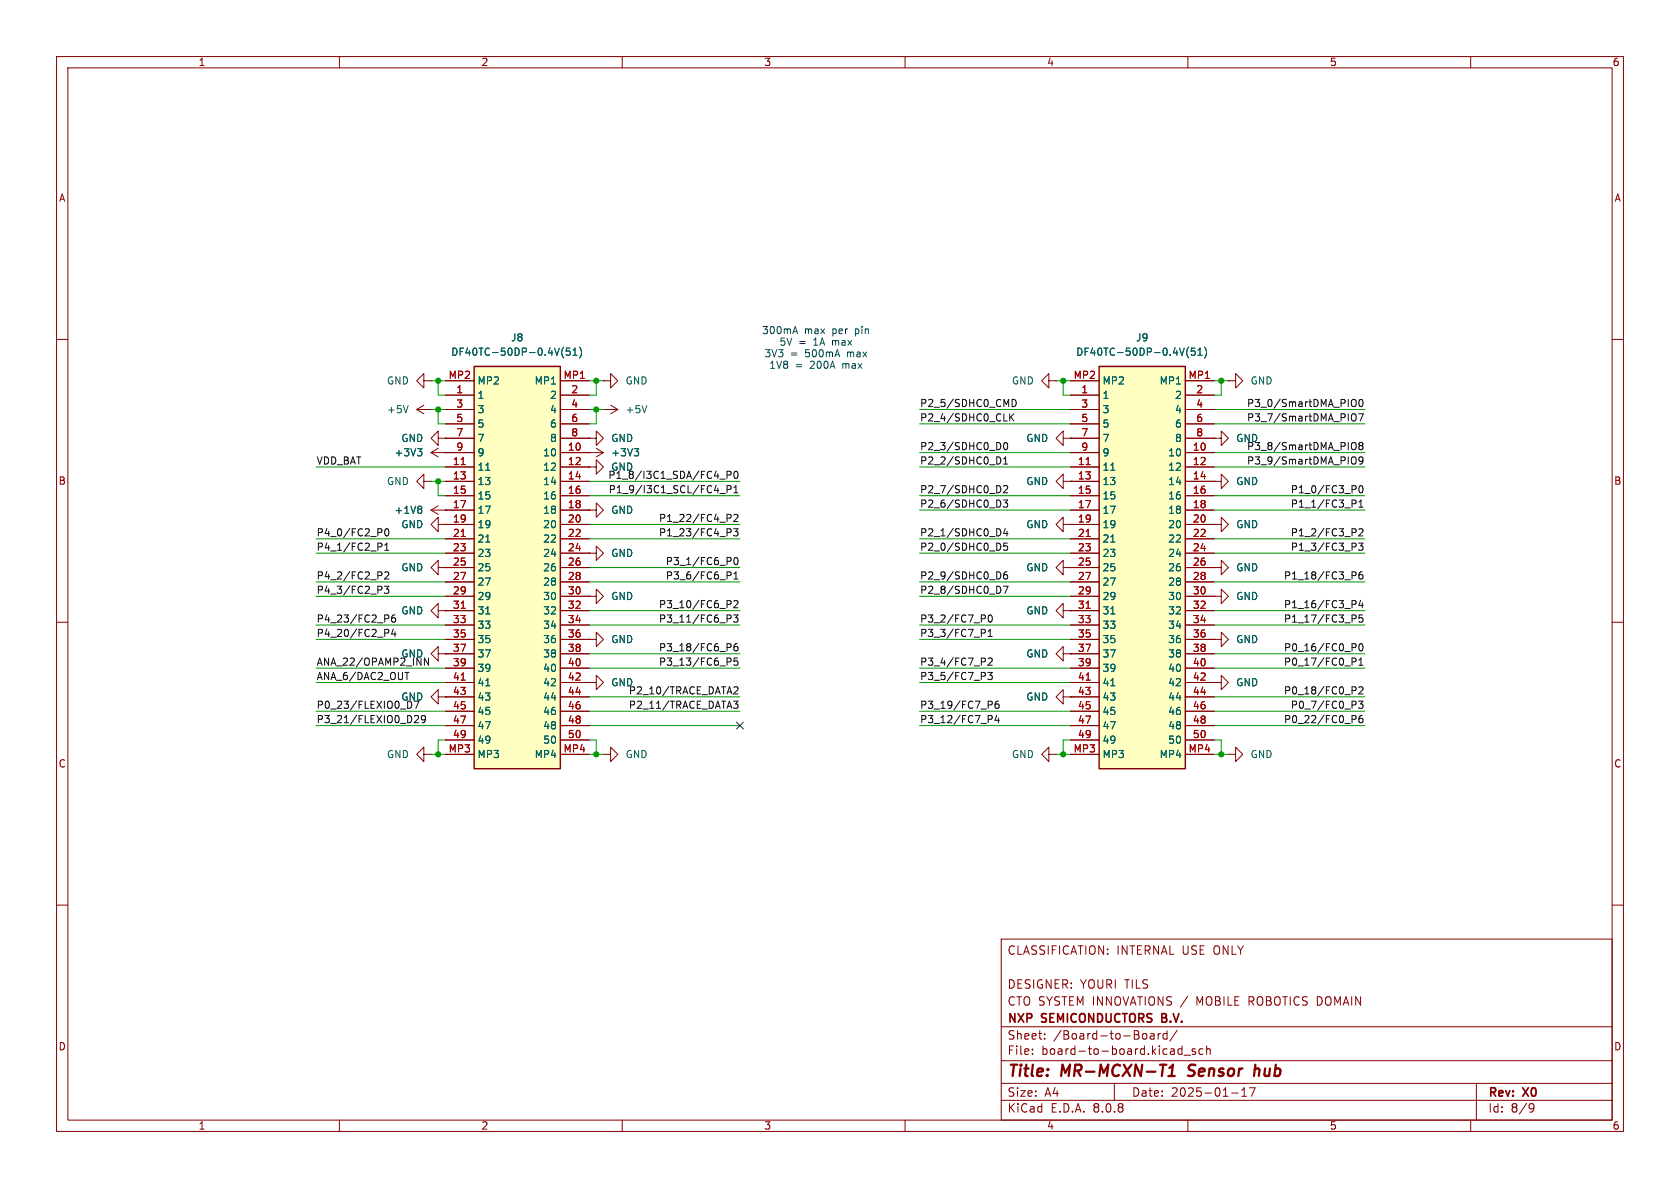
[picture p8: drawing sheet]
<svg xmlns="http://www.w3.org/2000/svg" width="297mm" height="210mm" viewBox="0 0 297 210" stroke-linecap="round" stroke-linejoin="round" font-family="sans-serif">
<g fill="none" stroke="#840000" stroke-width=".18">
<path d="M10 10h277v190h-277zM12 12h273v186h-273zM60 10v2M110 10v2M160 10v2M210 10v2M260 10v2M10 60h2M285 60h2M104.1 97.8h1.3v-1.3l1.3 1.3-1.3 1.3v-1.3M104.1 97.8h.1M214.6 92.7h1.3v-1.3l1.3 1.3-1.3 1.3v-1.3"/>
<path d="M214.6 92.7h.1M10 110h2M214.6 105.4h1.3v-1.3l1.3 1.3-1.3 1.3v-1.3M214.6 105.4h.1M214.6 100.3h1.3v-1.2l1.3 1.2-1.3 1.3v-1.3M214.6 100.3h.1M214.6 113h1.3v-1.2l1.3 1.2-1.3 1.3v-1.3M214.6 113h.1M285 110h2M74.9 133.4v-1.3l-1.2 1.3 1.2 1.2v-1.2h1.3M76.2 133.4h.1M106.7 133.4h1.2v-1.3l1.3 1.3-1.3 1.2v-1.2"/>
<path d="M106.7 133.4h.1M214.6 120.7h1.3v-1.3l1.3 1.3-1.3 1.2v-1.2M214.6 120.7h.1M10 160h2M177 166h108v32h-108zM285 160h2M60 198v2M110 198v2M160 198v2M177 194.5h108M177 191.5h108M177 187.5h108"/>
<path d="M177 181.5h108M182.5 186.3v.1M182.5 185.5v.1M184.7 183.6v.1M184.7 182.8v.1M197 191.5v3M202.2 182.7l.4 .1 .1 .2v.6l-.5 .1M203.4 182.8h.6v.9M204 183.1h-.5a.29 .29 0 0 0-.2 .3 .29 .29 0 0 0 .2 .3l.5-.1M204.7 182.7v1M205.2 182.7l-.3 .1-.2 .2M206.3 182.8l-.4-.1-.3 .3v.4l.1 .2h.6"/>
<path d="M206.3 182.2v1.5M208.1 182.1l-1.3 2M208.3 186.3l.2 .1 .5-.1M209 184.9v1.5M209 185.5l-.5-.1-.2 .1M209.3 186.5h1.2M210 198v2M211.3 185.5l-.3-.1-.3 .2 .1 .2 .5 .2v.3h-.6M212.7 185.5l-.5-.1-.2 .3v.4l.1 .2h.6M213.3 185.5l.2-.1 .4 .1 .1 .9M213.3 184.9v1.5M217.7 193.2h1.2"/>
<path d="M219.5 193.8h.9M219.5 192.7l.5-.4v1.5M220.9 192.3h1l-.7 1.5M260 198v2M261 191.5v6.5M270.6 195.1l.5 .1a.99 .99 0 0 1-.4 1.4h-.2M271.2 195.7l-.3 .3h-.3"/>
</g>
<path d="M205.1 188.2h1.1M206.5 190.2h1.2M206.7 188.8l.7-.6-.3 2M210 190.1l.3 .1M210.3 188.4l-.1 .2v.4M221.9 188.2l-.2 2M222.6 189a.57 .57 0 0 0-.8 .1M222.7 189.2l-.2 1" fill="none" stroke="#840000" stroke-width=".4"/>
<path d="M205.4 179.9h.5M205.9 179.2h-.5v1.5h.6" fill="none" stroke="#840000" stroke-width=".3"/>
<path d="M83.8 64.8h15.3v71.1h-15.3z" fill="#ffffc2"/>
<path d="M83.8 64.8h15.3v71.1h-15.3z" fill="none" stroke="#840000" stroke-width=".25"/>
<g fill="none" stroke="#840000" stroke-width=".18">
<path d="M73.7 72.4h2.5M73.7 72.4l1.2 .8M74.9 67.3v-1.3l-1.2 1.3 1.2 1.3v-1.3h1.3M74.9 71.6l-1.2 .8M76.2 67.3h.1M76.2 72.4h.1M77.5 77.5v-1.3l-1.3 1.3 1.3 1.2v-1.2h1.2M77.5 79.2l-1.3 .8M78.7 77.5h.1M78.7 69.9h5.1M78.7 72.4h5.1M78.7 74.9h5.1"/>
<path d="M78.7 77.5h5.1M78.7 67.3h5.1M99.1 69.9h5M99.1 72.4h5M99.1 74.9h5M99.1 77.5h5M99.1 67.3h5M104.1 77.5h1.3v-1.3l1.3 1.3-1.3 1.2v-1.2M104.1 77.5h.1M105.4 79.2l1.3 .8M106.7 72.4h.1M106.7 72.4h2.5"/>
<path d="M107.9 71.6l1.3 .8M109.2 72.4l-1.3 .8M185.4 67.3v-1.3l-1.3 1.3 1.3 1.3v-1.3h1.3M186.7 67.3h.1M188 77.5v-1.3l-1.3 1.3 1.3 1.2v-1.2h1.2M189.2 77.5h.1M214.6 77.5h1.3v-1.3l1.3 1.3-1.3 1.2v-1.2M214.6 77.5h.1M217.2 67.3h1.2v-1.3l1.3 1.3-1.3 1.3v-1.3M217.2 67.3h.1M74.9 85.1v-1.3l-1.2 1.3 1.2 1.3v-1.3h1.3M76.2 85.1h.1"/>
<path d="M76.2 80h7.6M76.2 90.2h7.6M76.2 90.2l1.3 .7M76.2 80l1.3 .8M77.5 92.7v-1.3l-1.3 1.3 1.3 1.3v-1.3h1.2M77.5 89.4l-1.3 .8M78.7 92.7h.1M78.7 90.2h.1M78.7 80h.1M78.7 82.6h5.1M78.7 85.1h5.1M78.7 87.6h5.1"/>
<path d="M78.7 92.7h5.1M78.7 95.3h5.1M78.7 97.8h5.1M99.1 80h7.6M99.1 82.6h5M99.1 85.1h5M99.1 87.6h5M99.1 90.2h5M99.1 92.7h5M99.1 95.3h5M99.1 97.8h5M104.1 80h.1"/>
<path d="M104.1 82.6h1.3v-1.3l1.3 1.3-1.3 1.2v-1.2M104.1 82.6h.1M104.1 90.2h1.3v-1.3l1.3 1.3-1.3 1.2v-1.2M104.1 90.2h.1M106.7 80l-1.3 .8M188 92.7v-1.3l-1.3 1.3 1.3 1.3v-1.3h1.2M189.2 92.7h.1M214.6 85.1h1.3v-1.3l1.3 1.3-1.3 1.3v-1.3M214.6 85.1h.1M77.5 100.3v-1.2l-1.3 1.2 1.3 1.3v-1.3h1.2M77.5 108v-1.3l-1.3 1.3 1.3 1.2v-1.2h1.2M77.5 115.6v-1.3l-1.3 1.3 1.3 1.2v-1.2h1.2"/>
<path d="M78.7 100.3h.1M78.7 108h.1M78.7 115.6h.1M78.7 100.3h5.1M78.7 102.9h5.1M78.7 105.4h5.1M78.7 108h5.1M78.7 110.5h5.1M78.7 113h5.1M78.7 115.6h5.1M78.7 118.1h5.1M99.1 100.3h5"/>
<path d="M99.1 102.9h5M99.1 105.4h5M99.1 108h5M99.1 110.5h5M99.1 113h5M99.1 115.6h5M99.1 118.1h5M104.1 105.4h1.3v-1.3l1.3 1.3-1.3 1.3v-1.3M104.1 105.4h.1M104.1 113h1.3v-1.2l1.3 1.2-1.3 1.3v-1.3M104.1 113h.1M188 100.3v-1.2l-1.3 1.2 1.3 1.3v-1.3h1.2"/>
<path d="M188 108v-1.3l-1.3 1.3 1.3 1.2v-1.2h1.2M188 115.6v-1.3l-1.3 1.3 1.3 1.2v-1.2h1.2M189.2 100.3h.1M189.2 108h.1M189.2 115.6h.1M77.5 123.2v-1.3l-1.3 1.3 1.3 1.3v-1.3h1.2M78.7 123.2h.1M78.7 120.7h5.1M78.7 123.2h5.1M78.7 125.7h5.1M78.7 128.3h5.1M78.7 130.8h5.1"/>
<path d="M78.7 133.4h5.1M99.1 120.7h5M99.1 123.2h5M99.1 125.7h5M99.1 128.3h5M99.1 130.8h5M99.1 133.4h5M104.1 120.7h1.3v-1.3l1.3 1.3-1.3 1.2v-1.2M104.1 120.7h.1M217.2 133.4h1.2v-1.3l1.3 1.3-1.3 1.2v-1.2M217.2 133.4h.1"/>
</g>
<g fill="none" stroke="#006464" stroke-width=".18">
<path d="M72.2 71.7l-.5 1.3M73.8 79.3h.8l-.4 .5M74.3 79.8l.3 .2v.3l-.3 .3M99.7 61.4a1.46 1.46 0 0 0 0 1.9M100.8 61.5h-.7v.6l.2-.1 .4 .1 .1 .2v.4l-.2 .1-.5-.1M101.3 62.8h.7M101.3 61.9l.4-.4v1.3M102.4 61.4a1.46 1.46 0 0 1 0 1.9M112.1 79.3h.8l-.4 .5M112.7 79.8l.2 .2v.3l-.2 .3M114.4 71.7l-.5 1.3M74.3 89.5l.3 .2-.3 .3 .3 .3v.2l-.3 .2"/>
<path d="M85.9 83.1h.7M85.9 95.8h.7M85.9 108.5h.7M85.9 121.2h.7"/>
</g>
<path d="M81.5 82.1h.7M81.5 94.8h.7M81.5 107.5h.7M81.5 120.2h.7" fill="none" stroke="#a90000" stroke-width=".18"/>
<path d="M194.3 64.8h15.2v71.1h-15.2z" fill="#ffffc2"/>
<path d="M194.3 64.8h15.2v71.1h-15.2z" fill="none" stroke="#840000" stroke-width=".25"/>
<g fill="none" stroke="#840000" stroke-width=".18">
<path d="M78.7 77.5h.1M78.7 69.9h5.1M78.7 72.4h5.1M78.7 74.9h5.1M78.7 77.5h5.1M78.7 67.3h5.1M99.1 69.9h5M99.1 72.4h5M99.1 74.9h5M99.1 77.5h5M99.1 67.3h5M104.1 77.5h.1"/>
<path d="M106.7 67.3h1.2v-1.3l1.3 1.3-1.3 1.3v-1.3M106.7 67.3h.1M189.2 77.5h.1M189.2 69.9h5.1M189.2 72.4h5.1M189.2 74.9h5.1M189.2 77.5h5.1M189.2 67.3h5.1M209.5 69.9h5.1M209.5 72.4h5.1M209.5 74.9h5.1M209.5 77.5h5.1"/>
<path d="M209.5 67.3h5.1M214.6 77.5h.1M78.7 92.7h.1M78.7 90.2h.1M78.7 80h.1M78.7 80h5.1M78.7 82.6h5.1M78.7 85.1h5.1M78.7 87.6h5.1M78.7 90.2h5.1M78.7 92.7h5.1M78.7 95.3h5.1"/>
<path d="M78.7 97.8h5.1M99.1 80h5M99.1 82.6h5M99.1 85.1h5M99.1 87.6h5M99.1 90.2h5M99.1 92.7h5M99.1 95.3h5M99.1 97.8h5M104.1 80h.1M104.1 82.6h.1M104.1 90.2h.1"/>
<path d="M104.1 97.8h.1M188 85.1v-1.3l-1.3 1.3 1.3 1.3v-1.3h1.2M189.2 85.1h.1M189.2 92.7h.1M189.2 80h5.1M189.2 82.6h5.1M189.2 85.1h5.1M189.2 87.6h5.1M189.2 90.2h5.1M189.2 92.7h5.1M189.2 95.3h5.1M189.2 97.8h5.1"/>
<path d="M209.5 80h5.1M209.5 82.6h5.1M209.5 85.1h5.1M209.5 87.6h5.1M209.5 90.2h5.1M209.5 92.7h5.1M209.5 95.3h5.1M209.5 97.8h5.1M214.6 92.7h.1M214.6 85.1h.1M78.7 100.3h.1M78.7 108h.1"/>
<path d="M78.7 115.6h.1M78.7 100.3h5.1M78.7 102.9h5.1M78.7 105.4h5.1M78.7 108h5.1M78.7 110.5h5.1M78.7 113h5.1M78.7 115.6h5.1M78.7 118.1h5.1M99.1 100.3h5M99.1 102.9h5M99.1 105.4h5"/>
<path d="M99.1 108h5M99.1 110.5h5M99.1 113h5M99.1 115.6h5M99.1 118.1h5M104.1 105.4h.1M104.1 113h.1M189.2 115.6h.1M189.2 108h.1M189.2 100.3h.1M189.2 100.3h5.1M189.2 102.9h5.1"/>
<path d="M189.2 105.4h5.1M189.2 108h5.1M189.2 110.5h5.1M189.2 113h5.1M189.2 115.6h5.1M189.2 118.1h5.1M209.5 100.3h5.1M209.5 102.9h5.1M209.5 105.4h5.1M209.5 108h5.1M209.5 110.5h5.1M209.5 113h5.1"/>
<path d="M209.5 115.6h5.1M209.5 118.1h5.1M214.6 113h.1M214.6 100.3h.1M214.6 105.4h.1M78.7 123.2h.1M78.7 120.7h5.1M78.7 123.2h5.1M78.7 125.7h5.1M78.7 128.3h5.1M78.7 130.8h5.1M78.7 133.4h5.1"/>
<path d="M99.1 120.7h5M99.1 123.2h5M99.1 125.7h5M99.1 128.3h5M99.1 130.8h5M99.1 133.4h5M104.1 120.7h.1M185.4 133.4v-1.3l-1.3 1.3 1.3 1.2v-1.2h1.3M186.7 133.4h.1M188 123.2v-1.3l-1.3 1.3 1.3 1.3v-1.3h1.2M189.2 123.2h.1M189.2 120.7h5.1"/>
<path d="M189.2 123.2h5.1M189.2 125.7h5.1M189.2 128.3h5.1M189.2 130.8h5.1M189.2 133.4h5.1M209.5 120.7h5.1M209.5 123.2h5.1M209.5 125.7h5.1M209.5 128.3h5.1M209.5 130.8h5.1M209.5 133.4h5.1M214.6 120.7h.1"/>
</g>
<g fill="none" stroke="#006464" stroke-width=".18">
<path d="M73.8 79.3h.8l-.4 .5M74.3 79.8l.3 .2v.3l-.3 .3M99.7 61.4a1.46 1.46 0 0 0 0 1.9M100.8 61.5h-.7v.6l.2-.1 .4 .1 .1 .2v.4l-.2 .1-.5-.1M101.3 62.8h.7M101.3 61.9l.4-.4v1.3M102.4 61.4a1.46 1.46 0 0 1 0 1.9M112.1 79.3h.8l-.4 .5M112.7 79.8l.2 .2v.3l-.2 .3M210.2 61.4a1.46 1.46 0 0 0 0 1.9M211.2 61.5h-.6v.6l.2-.1 .4 .1 .1 .2-.1 .4-.1 .1-.5-.1M211.8 62.8h.7"/>
<path d="M211.8 61.9l.4-.4v1.3M212.9 61.4a1.46 1.46 0 0 1 0 1.9M74.3 89.5l.3 .2-.3 .3 .3 .3v.2l-.3 .2M85.9 83.1h.7M85.9 95.8h.7M196.4 83.1h.7M196.4 95.8h.7M85.9 108.5h.7M196.4 108.5h.7M85.9 121.2h.7M196.4 121.2h.7"/>
</g>
<path d="M81.5 82.1h.7M81.5 94.8h.7M192 82.1h.7M192 94.8h.7M81.5 107.5h.7M192 107.5h.7M81.5 120.2h.7M192 120.2h.7" fill="none" stroke="#a90000" stroke-width=".18"/>
<g fill="none" stroke="#0f0f0f" stroke-width=".18">
<path d="M177.6 78.3l.1-.1a.68 .68 0 0 1 .5 .7 .68 .68 0 0 1-.5 .6 .84 .84 0 0 1-.1-1.2zM178.5 73.1v1.3M178.7 73.7l.5 .7M178.9 70.6a.64 .64 0 0 1 .8 .6 .64 .64 0 0 1-.8 .7zM179.2 73.1l-.7 .8M239.1 70.7l.1-.1a.43 .43 0 0 1 .5 .4v.5a.42 .42 0 0 1-.2 .3 .42 .42 0 0 1-.4 0M239.1 73.2l.1-.1a.43 .43 0 0 1 .5 .5v.4a.42 .42 0 0 1-.2 .4 .42 .42 0 0 1-.4 0M239.1 78.3l.1-.1a.43 .43 0 0 1 .5 .5v.4a.42 .42 0 0 1-.2 .4 .42 .42 0 0 1-.4-.1M240.2 73.1h.8l-.5 1.3M240.4 70.7l.1-.1a.68 .68 0 0 1 .5 .6 .68 .68 0 0 1-.5 .7l-.1-.1-.2-.4zM240.5 78.8l-.3-.3 .3-.3h.2l.3 .3-.3 .3M240.5 78.8l-.3 .2 .1 .4 .2 .1 .3-.1 .2-.1v-.3l-.3-.2"/>
<path d="M240.5 78.8h.2M66.8 96h.5l.2 .2-.1 .4-.6 .1M68 97.3h.7M68 96.4l.4-.4v1.3M68.1 93.6l.2-.1a.68 .68 0 0 1 .5 .6 .68 .68 0 0 1-.5 .6l-.2-.1-.1-.3zM127.3 84.7h.9M127.3 87.2h.9M128.5 84l.6-.1 .2-.2-.1-.3-.7-.1v1.3M128.5 86.5h.6l.2-.2-.1-.3-.7-.2v1.3M129 90.9l.3 .3-.1 .3-.2 .1M129 93.5l.3 .2-.1 .3-.2 .1M129.7 93.5h.8l-.5 .5 .4 .1v.5l-.2 .1-.5-.1"/>
<path d="M129.7 91l.5-.1 .3 .4-.8 .9h.8M129.7 87.1h.8M129.7 86.2l.4-.4v1.3M129.9 83.4l.1-.1a.68 .68 0 0 1 .5 .6 .68 .68 0 0 1-.5 .7l-.1-.1-.2-.4zM129.9 98.7l.1-.2a.68 .68 0 0 1 .5 .7 .68 .68 0 0 1-.5 .6l-.1-.1-.2-.4zM176.7 80.8l.2 .5-.2 .7M177.4 88.4h.7l-.4 .5 .4 .1v.5l-.2 .2-.5-.2M177.4 86l.5-.2 .2 .4-.7 .9h.7M177.4 82h.7M177.4 81.1l.4-.3v1.2M177.7 93.4l-.3 .9h.8M178 93.9v.8"/>
<path d="M178.1 96h-.6l-.1 .6 .2-.1 .4 .1 .1 .1v.5l-.2 .1-.5-.1M239 88.4h.5l.2 .2-.1 .4-.6 .1M239.1 80.8h.1a.43 .43 0 0 1 .5 .4v.4a.42 .42 0 0 1-.2 .4 .42 .42 0 0 1-.4 0M239.7 93.6v.4M240.2 96h.8l-.5 .5 .4 .1v.6l-.2 .1-.5-.1M240.2 89.7h.8M240.2 88.8l.4-.4v1.3M240.2 93.6l.5-.1 .3 .3-.8 .9h.8M240.4 86l.1-.2a.68 .68 0 0 1 .5 .7 .68 .68 0 0 1-.5 .6l-.1-.1-.2-.4zM241 81.3l-.3 .3-.3-.1-.2-.2 .2-.5h.3l.2 .1a.84 .84 0 0 1-.3 1.1h-.2M67.5 101.2v.4M68 103.6h.7l-.4 .5 .4 .1v.6l-.2 .1-.5-.1"/>
<path d="M68 101.2l.5-.1 .2 .4-.7 .9h.7M68.5 108.7l.2 .2v.4l-.2 .1M68.5 111.2l.2 .3v.3l-.2 .1M69.5 111.2l-.3 .9h.8M69.8 108.7l-.3 .1a.86 .86 0 0 0 0 1.2l.4-.1 .1-.5-.3-.2h-.2l-.3 .2M69.8 111.7v.8M71.6 118.9h.7M75.8 116.3v1.3l-.8-1.3v1.3M128.5 101.1h.5l.3 .2-.2 .4-.6 .1M129 106.2l.3 .2-.1 .3-.2 .1M129 108.7l.3 .2-.1 .4-.2 .1M129 113.8l.3 .2-.1 .3-.2 .2"/>
<path d="M129 116.3l.3 .3-.1 .3-.2 .1M129.7 108.7h.8l-.5 .5 .4 .1v.6l-.2 .1-.5-.1M129.7 106.3l.5-.1 .3 .3-.8 .9h.8M129.7 102.4h.8M129.7 101.5l.4-.4v1.3M130.3 113.8h-.3a.86 .86 0 0 0 0 1.3l.4-.2 .1-.4-.3-.2h-.3l-.2 .2M130.4 116.3h-.6l-.1 .6 .2-.1 .4 .1 .2 .2-.1 .4-.2 .1-.5-.1M173.5 111.2h.5l.2 .3-.1 .4h-.6M174.2 116.4v.5M174.6 118.9h.8l-.4 .5 .4 .1v.5l-.2 .1-.6-.1M174.7 116.4l.5-.1 .2 .4-.8 .9h.8M174.7 112.5h.7"/>
<path d="M174.7 111.6l.4-.4v1.3M174.8 108.8l.2-.1a.68 .68 0 0 1 .4 .6 .68 .68 0 0 1-.4 .7l-.2-.1-.1-.4zM177.4 103.6h.8l-.5 1.3M178 101.1h-.3a.86 .86 0 0 0 0 1.3l.4-.2v-.4l-.2-.2h-.2l-.3 .2M239 116.3h.5l.2 .3-.1 .3-.6 .1M239.5 101.1l.2 .2v.3l-.2 .2M239.5 106.2l.2 .2v.3l-.2 .1M239.5 108.7l.2 .2v.4l-.2 .1M239.5 113.8l.2 .2v.3l-.2 .2M240.2 116.7l.4-.4v1.3M240.2 117.6h.8M240.4 113.9l.1-.1a.68 .68 0 0 1 .5 .6 .68 .68 0 0 1-.5 .7l-.1-.2-.2-.3z"/>
<path d="M240.5 106.1l-.3 .9h.8M240.8 101.1h-.3a.86 .86 0 0 0 0 1.3l.4-.2 .1-.4-.3-.2h-.3l-.2 .2M240.8 106.6v.8M240.9 108.7h-.6l-.1 .6 .2-.1 .4 .1 .2 .1-.1 .5-.2 .1-.5-.1M72.8 124.7l-.2 .5M73.5 126.5h.4l.1 .4-.8 .9h.8M74.1 123.9l-.6 1.3M75.2 127l-.2 .3h-.3l-.2-.3 .1-.5h.4l.2 .1a.84 .84 0 0 1-.4 1.2h-.2M129.7 123.9h.8l-.5 .5 .4 .2 .1 .4-.3 .2h-.3M129.8 121.5l.4-.1 .3 .4-.8 .9h.8M175.2 123.9l.2 .3v.3l-.2 .1M175.2 126.5l.2 .2v.3l-.2 .2"/>
<path d="M176.2 126.4l-.3 .9h.8M176.5 123.9l-.4 .1a.86 .86 0 0 0 0 1.2l.5-.1v-.4l-.2-.3-.4 .1-.1 .2M176.5 126.9v.9M239.5 121.4l.2 .2v.4l-.2 .1M239.5 126.5l.2 .2v.3l-.2 .2M240.2 123.9h.8l-.5 .5 .4 .2v.5l-.2 .1-.5-.1M240.2 121.5l.5-.1 .3 .4-.8 .9h.8M240.8 126.5h-.3a.86 .86 0 0 0 0 1.3l.4-.2 .1-.4-.3-.2h-.3l-.2 .2"/>
</g>
<path d="M140.3 58.6h.6M140.6 57.7l.4 1.3" fill="none" stroke="#0000c2" stroke-width=".18"/>
<g fill="none" stroke="#009600" stroke-width=".18">
<path d="M76.2 67.3h2.5M76.2 72.4h2.5M77.5 72.4v2.5h1.2M77.5 67.3v2.6h1.2M104.1 67.3h2.6M104.1 72.4h2.6M105.4 67.3v2.6h-1.3M105.4 72.4v2.5h-1.3M162.6 74.9h26.6M162.6 72.4h26.6M186.7 67.3h2.5M188 67.3v2.6h1.2"/>
<path d="M214.6 74.9h26.7M214.6 67.3h2.6M214.6 72.4h26.7M215.9 67.3v2.6h-1.3M55.9 95.3h22.8M55.9 97.8h22.8M55.9 82.6h22.8M76.2 85.1h2.5M77.5 85.1v2.5h1.2M104.1 85.1h26.7M104.1 92.7h26.7M104.1 87.6h26.7"/>
<path d="M104.1 95.3h26.7M162.6 87.6h26.6M162.6 95.3h26.6M162.6 97.8h26.6M162.6 82.6h26.6M162.6 90.2h26.6M162.6 80h26.6M214.6 87.6h26.7M214.6 95.3h26.7M214.6 97.8h26.7M214.6 82.6h26.7M214.6 90.2h26.7"/>
<path d="M214.6 80h26.7M55.9 110.5h22.8M55.9 118.1h22.8M55.9 102.9h22.8M55.9 105.4h22.8M55.9 113h22.8M104.1 108h26.7M104.1 110.5h26.7M104.1 115.6h26.7M104.1 118.1h26.7M104.1 102.9h26.7M104.1 100.3h26.7"/>
<path d="M162.6 110.5h26.6M162.6 118.1h26.6M162.6 102.9h26.6M162.6 105.4h26.6M162.6 113h26.6M214.6 108h26.7M214.6 110.5h26.7M214.6 115.6h26.7M214.6 118.1h26.7M214.6 102.9h26.7M55.9 125.7h22.8M55.9 128.3h22.8"/>
<path d="M55.9 120.7h22.8M76.2 133.4h2.5M78.7 130.8h-1.2v2.6M104.1 130.8h1.3v2.6M104.1 133.4h2.6M104.1 125.7h26.7M104.1 123.2h26.7M104.1 128.3h26.7M162.6 125.7h26.6M162.6 128.3h26.6M162.6 120.7h26.6M186.7 133.4h2.5"/>
<path d="M189.2 130.8h-1.2v2.6M214.6 133.4h2.6M214.6 130.8h1.3v2.6M214.6 125.7h26.7M214.6 123.2h26.7M214.6 128.3h26.7"/>
</g>
<path d="M130.2 127.7l1.2 1.2M131.4 127.7l-1.2 1.2" fill="none" stroke="#000084" stroke-width=".18"/>
<g fill="#009600" stroke="#009600" stroke-width=".18">
<circle cx="105.4" cy="133.4" r=".46"/>
<circle cx="105.4" cy="67.3" r=".46"/>
<circle cx="77.5" cy="67.3" r=".46"/>
<circle cx="77.5" cy="85.1" r=".46"/>
<circle cx="77.5" cy="133.4" r=".46"/>
<circle cx="77.5" cy="72.4" r=".46"/>
<circle cx="105.4" cy="72.4" r=".46"/>
<circle cx="215.9" cy="133.4" r=".46"/>
<circle cx="215.9" cy="67.3" r=".46"/>
<circle cx="188" cy="67.3" r=".46"/>
<circle cx="188" cy="133.4" r=".46"/>
</g>
<g font-size="2.8" fill="#840000">
<text x="178" y="190.9">Title:</text>
<text x="187.7" y="190.9">MR-MCXN-T1</text>
<text x="210.9" y="190.9">Sensor</text>
<text x="223.4" y="190.9">hub</text>
</g>
<g font-size="2.1" fill="#840000">
<text x="178" y="169">CLASSIFICATION:</text>
<text x="197.4" y="169">INTERNAL USE ONLY</text>
<text x="178" y="178">CTO SYSTEM INNOVATIONS /</text>
<text x="178" y="175">DESIGNER: YOURI TILS</text>
<text x="211.8" y="178">MOBILE</text>
<text x="221.1" y="178">ROBOTICS DOMAIN</text>
<text x="178" y="184">Sheet:</text>
<text x="178" y="181.2">NXP</text>
<text x="184.2" y="181.2">SEMICONDUCTORS</text>
<text x="186.2" y="184">/Board-to-Board/</text>
<text x="206.1" y="181.2">B.V.</text>
<text x="178" y="186.7">File:</text>
<text x="184.1" y="186.7">board-to-board.kicad_sch</text>
<text x="178" y="196.9">KiCad</text>
<text x="178" y="194.1">Size:</text>
<text x="184.7" y="194.1">A4</text>
<text x="185.7" y="196.9">E.D.A.</text>
<text x="193.3" y="196.9">8.0.8</text>
<text x="200" y="194.1">Date:</text>
<text x="207" y="194.1">2025-01-17</text>
<text x="263" y="194.3">Rev:</text>
<text x="263" y="196.9">Id:</text>
<text x="267.1" y="196.9">8/9</text>
<text x="269.4" y="194.3">X0</text>
</g>
<g font-size="1.8" fill="#840000">
<text x="35" y="11.9">1</text>
<text x="85" y="11.9">2</text>
<text x="135" y="11.9">3</text>
<text x="185" y="11.9">4</text>
<text x="235" y="11.9">5</text>
<text x="285" y="11.9">6</text>
<text x="10.3" y="35.9">A</text>
<text x="285.3" y="35.9">A</text>
<text x="10.3" y="85.9">B</text>
<text x="285.3" y="85.9">B</text>
<text x="10.3" y="135.9">C</text>
<text x="285.3" y="135.9">C</text>
<text x="10.3" y="185.9">D</text>
<text x="285.3" y="185.9">D</text>
<text x="35" y="199.9">1</text>
<text x="85" y="199.9">2</text>
<text x="135" y="199.9">3</text>
<text x="185" y="199.9">4</text>
<text x="235" y="199.9">5</text>
<text x="285" y="199.9">6</text>
</g>
<g font-size="1.8" fill="#0000c2">
<text x="134.6" y="59.3">300mA</text>
<text x="142.2" y="59.3">max</text>
<text x="147.2" y="59.3">per</text>
<text x="151.4" y="59.3">pin</text>
<text x="135" y="63.4">3V3</text>
<text x="135.9" y="65.4">1V8</text>
<text x="137.7" y="61.3">5V</text>
<text x="139.7" y="63.4">=</text>
<text x="140.6" y="65.4">=</text>
<text x="141.2" y="61.3">=</text>
<text x="142.5" y="63.4">500mA</text>
<text x="143.3" y="65.4">200A</text>
<text x="143.9" y="61.3">1A</text>
<text x="147.4" y="61.3">max</text>
<text x="149.2" y="65.4">max</text>
<text x="150" y="63.4">max</text>
</g>
<g font-size="1.8" fill="#006464">
<text x="79.7" y="63.1">DF40TC-50DP-0.4V(51)</text>
<text x="90.2" y="60.6">J8</text>
<text x="190.2" y="63.1">DF40TC-50DP-0.4V(51)</text>
<text x="200.7" y="60.6">J9</text>
<text x="68.3" y="68.2">GND</text>
<text x="84.3" y="70.7">1</text>
<text x="84.3" y="68.2">MP2</text>
<text x="94.4" y="68.2">MP1</text>
<text x="97.1" y="70.7">2</text>
<text x="110.5" y="68.2">GND</text>
<text x="178.8" y="68.2">GND</text>
<text x="194.8" y="70.7">1</text>
<text x="194.8" y="68.2">MP2</text>
<text x="204.9" y="68.2">MP1</text>
<text x="207.6" y="70.7">2</text>
<text x="221" y="68.2">GND</text>
<text x="68.3" y="73.3">+5V</text>
<text x="84.3" y="73.3">3</text>
<text x="84.3" y="75.8">5</text>
<text x="97.1" y="73.3">4</text>
<text x="97.1" y="75.8">6</text>
<text x="110.5" y="73.3">+5V</text>
<text x="194.8" y="73.3">3</text>
<text x="194.8" y="75.8">5</text>
<text x="207.6" y="73.3">4</text>
<text x="207.6" y="75.8">6</text>
<text x="69.6" y="80.9">+3V3</text>
<text x="70.8" y="78.3">GND</text>
<text x="84.3" y="83.4">11</text>
<text x="84.3" y="78.3">7</text>
<text x="84.3" y="80.9">9</text>
<text x="95.9" y="80.9">10</text>
<text x="95.9" y="83.4">12</text>
<text x="97.1" y="78.3">8</text>
<text x="108" y="78.3">GND</text>
<text x="108" y="83.4">GND</text>
<text x="108" y="80.9">+3V3</text>
<text x="181.3" y="78.3">GND</text>
<text x="194.8" y="83.4">11</text>
<text x="194.8" y="78.3">7</text>
<text x="194.8" y="80.9">9</text>
<text x="206.4" y="80.9">10</text>
<text x="206.4" y="83.4">12</text>
<text x="207.6" y="78.3">8</text>
<text x="218.4" y="78.3">GND</text>
<text x="68.3" y="86">GND</text>
<text x="84.3" y="86">13</text>
<text x="84.3" y="88.5">15</text>
<text x="95.9" y="86">14</text>
<text x="95.9" y="88.5">16</text>
<text x="181.3" y="86">GND</text>
<text x="194.8" y="86">13</text>
<text x="194.8" y="88.5">15</text>
<text x="206.4" y="86">14</text>
<text x="206.4" y="88.5">16</text>
<text x="218.4" y="86">GND</text>
<text x="69.6" y="91">+1V8</text>
<text x="70.8" y="93.6">GND</text>
<text x="84.3" y="91">17</text>
<text x="84.3" y="93.6">19</text>
<text x="95.9" y="91">18</text>
<text x="95.9" y="93.6">20</text>
<text x="108" y="91">GND</text>
<text x="181.3" y="93.6">GND</text>
<text x="194.8" y="91">17</text>
<text x="194.8" y="93.6">19</text>
<text x="206.4" y="91">18</text>
<text x="206.4" y="93.6">20</text>
<text x="218.4" y="93.6">GND</text>
<text x="70.8" y="101.2">GND</text>
<text x="84.3" y="96.1">21</text>
<text x="84.3" y="98.7">23</text>
<text x="84.3" y="101.2">25</text>
<text x="95.9" y="96.1">22</text>
<text x="95.9" y="98.7">24</text>
<text x="95.9" y="101.2">26</text>
<text x="108" y="98.7">GND</text>
<text x="181.3" y="101.2">GND</text>
<text x="194.8" y="96.1">21</text>
<text x="194.8" y="98.7">23</text>
<text x="194.8" y="101.2">25</text>
<text x="206.4" y="96.1">22</text>
<text x="206.4" y="98.7">24</text>
<text x="206.4" y="101.2">26</text>
<text x="218.4" y="101.2">GND</text>
<text x="84.3" y="103.7">27</text>
<text x="84.3" y="106.3">29</text>
<text x="95.9" y="103.7">28</text>
<text x="95.9" y="106.3">30</text>
<text x="108" y="106.3">GND</text>
<text x="194.8" y="103.7">27</text>
<text x="194.8" y="106.3">29</text>
<text x="206.4" y="103.7">28</text>
<text x="206.4" y="106.3">30</text>
<text x="218.4" y="106.3">GND</text>
<text x="70.8" y="108.8">GND</text>
<text x="84.3" y="108.8">31</text>
<text x="84.3" y="111.4">33</text>
<text x="84.3" y="113.9">35</text>
<text x="95.9" y="108.8">32</text>
<text x="95.9" y="111.4">34</text>
<text x="95.9" y="113.9">36</text>
<text x="108" y="113.9">GND</text>
<text x="181.3" y="108.8">GND</text>
<text x="194.8" y="108.8">31</text>
<text x="194.8" y="111.4">33</text>
<text x="194.8" y="113.9">35</text>
<text x="206.4" y="108.8">32</text>
<text x="206.4" y="111.4">34</text>
<text x="206.4" y="113.9">36</text>
<text x="218.4" y="113.9">GND</text>
<text x="70.8" y="116.4">GND</text>
<text x="84.3" y="116.4">37</text>
<text x="84.3" y="119">39</text>
<text x="95.9" y="116.4">38</text>
<text x="95.9" y="119">40</text>
<text x="181.3" y="116.4">GND</text>
<text x="194.8" y="116.4">37</text>
<text x="194.8" y="119">39</text>
<text x="206.4" y="116.4">38</text>
<text x="206.4" y="119">40</text>
<text x="70.8" y="124.1">GND</text>
<text x="84.3" y="121.5">41</text>
<text x="84.3" y="124.1">43</text>
<text x="95.9" y="121.5">42</text>
<text x="95.9" y="124.1">44</text>
<text x="108" y="121.5">GND</text>
<text x="181.3" y="124.1">GND</text>
<text x="194.8" y="121.5">41</text>
<text x="194.8" y="124.1">43</text>
<text x="206.4" y="121.5">42</text>
<text x="206.4" y="124.1">44</text>
<text x="218.4" y="121.5">GND</text>
<text x="84.3" y="126.6">45</text>
<text x="84.3" y="129.1">47</text>
<text x="84.3" y="131.7">49</text>
<text x="95.9" y="126.6">46</text>
<text x="95.9" y="129.1">48</text>
<text x="95.9" y="131.7">50</text>
<text x="194.8" y="126.6">45</text>
<text x="194.8" y="129.1">47</text>
<text x="194.8" y="131.7">49</text>
<text x="206.4" y="126.6">46</text>
<text x="206.4" y="129.1">48</text>
<text x="206.4" y="131.7">50</text>
<text x="68.3" y="134.2">GND</text>
<text x="84.3" y="134.2">MP3</text>
<text x="94.4" y="134.2">MP4</text>
<text x="110.5" y="134.2">GND</text>
<text x="178.8" y="134.2">GND</text>
<text x="194.8" y="134.2">MP3</text>
<text x="204.9" y="134.2">MP4</text>
<text x="221" y="134.2">GND</text>
</g>
<g font-size="1.8" fill="#a90000">
<text x="79.2" y="67.1">MP2</text>
<text x="80.6" y="69.6">1</text>
<text x="99.5" y="67.1">MP1</text>
<text x="100.9" y="69.6">2</text>
<text x="189.7" y="67.1">MP2</text>
<text x="191.1" y="69.6">1</text>
<text x="210" y="67.1">MP1</text>
<text x="211.4" y="69.6">2</text>
<text x="80.6" y="72.1">3</text>
<text x="80.6" y="74.7">5</text>
<text x="80.6" y="77.2">7</text>
<text x="100.9" y="72.1">4</text>
<text x="100.9" y="74.7">6</text>
<text x="100.9" y="77.2">8</text>
<text x="191.1" y="72.1">3</text>
<text x="191.1" y="74.7">5</text>
<text x="191.1" y="77.2">7</text>
<text x="211.4" y="72.1">4</text>
<text x="211.4" y="74.7">6</text>
<text x="211.4" y="77.2">8</text>
<text x="80" y="82.3">11</text>
<text x="80.6" y="79.8">9</text>
<text x="100.3" y="79.8">10</text>
<text x="100.3" y="82.3">12</text>
<text x="190.5" y="82.3">11</text>
<text x="191.1" y="79.8">9</text>
<text x="210.8" y="79.8">10</text>
<text x="210.8" y="82.3">12</text>
<text x="80" y="84.8">13</text>
<text x="80" y="87.4">15</text>
<text x="80" y="89.9">17</text>
<text x="100.3" y="84.8">14</text>
<text x="100.3" y="87.4">16</text>
<text x="100.3" y="89.9">18</text>
<text x="190.5" y="84.8">13</text>
<text x="190.5" y="87.4">15</text>
<text x="190.5" y="89.9">17</text>
<text x="210.8" y="84.8">14</text>
<text x="210.8" y="87.4">16</text>
<text x="210.8" y="89.9">18</text>
<text x="80" y="92.5">19</text>
<text x="80" y="95">21</text>
<text x="100.3" y="92.5">20</text>
<text x="100.3" y="95">22</text>
<text x="190.5" y="92.5">19</text>
<text x="190.5" y="95">21</text>
<text x="210.8" y="92.5">20</text>
<text x="210.8" y="95">22</text>
<text x="80" y="97.5">23</text>
<text x="80" y="100.1">25</text>
<text x="100.3" y="97.5">24</text>
<text x="100.3" y="100.1">26</text>
<text x="190.5" y="97.5">23</text>
<text x="190.5" y="100.1">25</text>
<text x="210.8" y="97.5">24</text>
<text x="210.8" y="100.1">26</text>
<text x="80" y="102.6">27</text>
<text x="80" y="105.2">29</text>
<text x="80" y="107.7">31</text>
<text x="100.3" y="102.6">28</text>
<text x="100.3" y="105.2">30</text>
<text x="100.3" y="107.7">32</text>
<text x="190.5" y="102.6">27</text>
<text x="190.5" y="105.2">29</text>
<text x="190.5" y="107.7">31</text>
<text x="210.8" y="102.6">28</text>
<text x="210.8" y="105.2">30</text>
<text x="210.8" y="107.7">32</text>
<text x="80" y="110.2">33</text>
<text x="80" y="112.8">35</text>
<text x="100.3" y="110.2">34</text>
<text x="100.3" y="112.8">36</text>
<text x="190.5" y="110.2">33</text>
<text x="190.5" y="112.8">35</text>
<text x="210.8" y="110.2">34</text>
<text x="210.8" y="112.8">36</text>
<text x="80" y="115.3">37</text>
<text x="80" y="117.9">39</text>
<text x="100.3" y="115.3">38</text>
<text x="100.3" y="117.9">40</text>
<text x="190.5" y="115.3">37</text>
<text x="190.5" y="117.9">39</text>
<text x="210.8" y="115.3">38</text>
<text x="210.8" y="117.9">40</text>
<text x="80" y="120.4">41</text>
<text x="80" y="122.9">43</text>
<text x="80" y="125.5">45</text>
<text x="100.3" y="120.4">42</text>
<text x="100.3" y="122.9">44</text>
<text x="100.3" y="125.5">46</text>
<text x="190.5" y="120.4">41</text>
<text x="190.5" y="122.9">43</text>
<text x="190.5" y="125.5">45</text>
<text x="210.8" y="120.4">42</text>
<text x="210.8" y="122.9">44</text>
<text x="210.8" y="125.5">46</text>
<text x="80" y="128">47</text>
<text x="80" y="130.6">49</text>
<text x="100.3" y="128">48</text>
<text x="100.3" y="130.6">50</text>
<text x="190.5" y="128">47</text>
<text x="190.5" y="130.6">49</text>
<text x="210.8" y="128">48</text>
<text x="210.8" y="130.6">50</text>
<text x="79.2" y="133.1">MP3</text>
<text x="99.5" y="133.1">MP4</text>
<text x="189.7" y="133.1">MP3</text>
<text x="210" y="133.1">MP4</text>
</g>
<g font-size="1.8" fill="#0f0f0f">
<text x="162.6" y="72">P2_5/SDHC0_CMD</text>
<text x="162.6" y="74.6">P2_4/SDHC0_CLK</text>
<text x="220.4" y="74.6">P3_7/SmartDMA_PIO7</text>
<text x="220.4" y="72">P3_0/SmartDMA_PIO0</text>
<text x="55.9" y="82.2">VDD_BAT</text>
<text x="162.6" y="79.7">P2_3/SDHC0_D0</text>
<text x="162.6" y="82.2">P2_2/SDHC0_D1</text>
<text x="220.4" y="82.2">P3_9/SmartDMA_PIO9</text>
<text x="220.4" y="79.7">P3_8/SmartDMA_PIO8</text>
<text x="107.4" y="84.7">P1_8/I3C1_SDA/FC4_P0</text>
<text x="107.5" y="87.3">P1_9/I3C1_SCL/FC4_P1</text>
<text x="162.6" y="87.3">P2_7/SDHC0_D2</text>
<text x="162.6" y="89.8">P2_6/SDHC0_D3</text>
<text x="228.1" y="89.8">P1_1/FC3_P1</text>
<text x="228.1" y="87.3">P1_0/FC3_P0</text>
<text x="55.9" y="94.9">P4_0/FC2_P0</text>
<text x="116.4" y="94.9">P1_23/FC4_P3</text>
<text x="116.4" y="92.4">P1_22/FC4_P2</text>
<text x="162.6" y="94.9">P2_1/SDHC0_D4</text>
<text x="228.1" y="94.9">P1_2/FC3_P2</text>
<text x="55.9" y="97.4">P4_1/FC2_P1</text>
<text x="117.6" y="100">P3_1/FC6_P0</text>
<text x="162.6" y="97.4">P2_0/SDHC0_D5</text>
<text x="228.1" y="97.4">P1_3/FC3_P3</text>
<text x="55.9" y="102.5">P4_2/FC2_P2</text>
<text x="55.9" y="105.1">P4_3/FC2_P3</text>
<text x="116.4" y="107.6">P3_10/FC6_P2</text>
<text x="117.6" y="102.5">P3_6/FC6_P1</text>
<text x="162.6" y="105.1">P2_8/SDHC0_D7</text>
<text x="162.6" y="102.5">P2_9/SDHC0_D6</text>
<text x="226.9" y="107.6">P1_16/FC3_P4</text>
<text x="226.9" y="102.5">P1_18/FC3_P6</text>
<text x="55.9" y="112.7">P4_20/FC2_P4</text>
<text x="55.9" y="110.1">P4_23/FC2_P6</text>
<text x="116.4" y="110.1">P3_11/FC6_P3</text>
<text x="162.6" y="112.7">P3_3/FC7_P1</text>
<text x="162.6" y="110.1">P3_2/FC7_P0</text>
<text x="226.9" y="110.1">P1_17/FC3_P5</text>
<text x="55.9" y="117.8">ANA_22/OPAMP2_INN</text>
<text x="116.4" y="117.8">P3_13/FC6_P5</text>
<text x="116.4" y="115.2">P3_18/FC6_P6</text>
<text x="162.6" y="117.8">P3_4/FC7_P2</text>
<text x="226.9" y="115.2">P0_16/FC0_P0</text>
<text x="226.9" y="117.8">P0_17/FC0_P1</text>
<text x="55.9" y="120.3">ANA_6/DAC2_OUT</text>
<text x="55.9" y="125.4">P0_23/FLEXIO0_D7</text>
<text x="111.1" y="122.8">P2_10/TRACE_DATA2</text>
<text x="111.1" y="125.4">P2_11/TRACE_DATA3</text>
<text x="162.6" y="125.4">P3_19/FC7_P6</text>
<text x="162.6" y="120.3">P3_5/FC7_P3</text>
<text x="226.9" y="122.8">P0_18/FC0_P2</text>
<text x="228.1" y="125.4">P0_7/FC0_P3</text>
<text x="55.9" y="127.9">P3_21/FLEXIO0_D29</text>
<text x="162.6" y="127.9">P3_12/FC7_P4</text>
<text x="226.9" y="127.9">P0_22/FC0_P6</text>
</g>
</svg>
